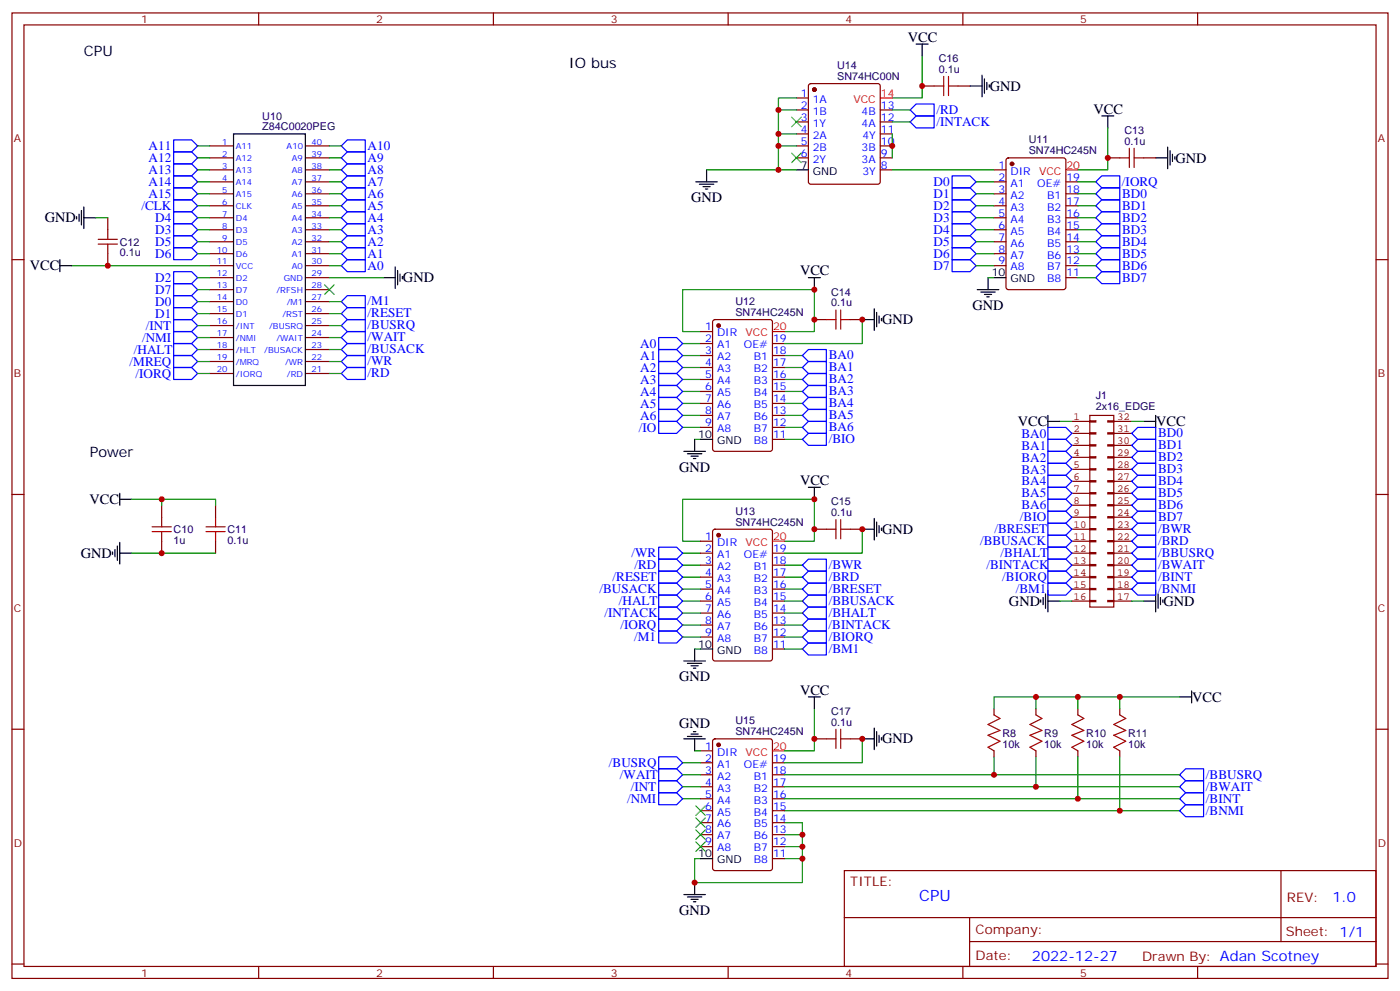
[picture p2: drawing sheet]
<svg xmlns="http://www.w3.org/2000/svg" width="412mm" height="292mm" viewBox="0 0 412 292" stroke-linecap="round" stroke-linejoin="round" font-family="sans-serif">
<g fill="none" stroke="#870000" stroke-width=".35">
<path d="M3.5 3.8h405.4v284.3h-405.4zM7.1 7.3h398.2v277.3h-398.2zM76.2 3.8v3.5M145.3 3.8v3.5M214.5 3.8v3.5M283.6 3.8v3.5M352.8 3.8v3.5M234.6 28.9h3.5M234.6 32.4h3.5M234.6 35.9h3.5M234.6 39.4h3.5M238.4 24.8l.4-.2h19.8l.5 .2 .2 .5v28.3l-.2 .5-.5 .2h-19.8l-.5-.3-.2-.4v-28.3z"/>
<path d="M259.3 32.4h3.5M259.3 35.9h3.5M259.3 39.4h3.5M271.6 25.3h3.6M282.2 25.3h3.6M61.7 43h7.1M61.7 46.5h7.1M61.7 50h7.1M61.7 53.6h7.1M61.7 57.1h7.1M90 43h7M90 46.5h7"/>
<path d="M90 50h7M90 53.6h7M90 57.1h7M234.6 43h3.5M234.6 46.5h3.5M259.3 43h3.5M259.3 46.5h3.5M259.3 50h3.5M292.8 50h3.5M292.8 53.6h3.5M292.8 57.1h3.5M296.6 46.7l.4-.2h16.3l.6 .4 .1 37.7-.5 .6-16.5 .1-.6-.5-.1-37.6z"/>
<path d="M314 53.6h3.5M314 57.1h3.5M326.3 46.5h3.5M336.9 46.5h3.5M3.5 76.5h3.6M31.7 64.1v3.6M31.7 74.7v3.5M61.7 60.6h7.1M61.7 64.1h7.1M61.7 67.7h7.1M61.7 71.2h7.1M61.7 74.7h7.1"/>
<path d="M61.7 78.2h7.1M90 60.6h7M90 64.1h7M90 67.7h7M90 71.2h7M90 74.7h7M90 78.2h7M292.8 60.6h3.5M292.8 64.1h3.5M292.8 67.7h3.5M292.8 71.2h3.5M292.8 74.7h3.5"/>
<path d="M292.8 78.2h3.5M314 60.6h3.5M314 64.1h3.5M314 67.7h3.5M314 71.2h3.5M314 74.7h3.5M314 78.2h3.5M405.3 76.5h3.6M61.7 81.8h7.1M61.7 85.3h7.1M61.7 88.8h7.1M61.7 92.4h7.1"/>
<path d="M61.7 95.9h7.1M61.7 99.4h7.1M90 81.8h7M90 85.3h7M90 88.8h7M90 92.4h7M90 95.9h7M90 99.4h7M206.4 97.6h3.5M210.1 94.3l.5-.2h16.2l.7 .5v37.6l-.4 .7h-16.5l-.6-.4-.1-37.7zM239.9 94.1h3.5M250.5 94.1h3.5"/>
<path d="M314 81.8h3.5M61.7 102.9h7.1M61.7 106.5h7.1M61.7 110h7.1M90 102.9h7M90 106.5h7M90 110h7M206.4 101.2h3.5M206.4 104.7h3.5M206.4 108.2h3.5M206.4 111.8h3.5M206.4 115.3h3.5"/>
<path d="M206.4 118.8h3.5M227.5 101.2h3.6M227.5 104.7h3.6M227.5 108.2h3.6M227.5 111.8h3.6M227.5 115.3h3.6M227.5 118.8h3.6M206.4 122.3h3.5M206.4 125.9h3.5M227.5 122.3h3.6M227.5 125.9h3.6M227.5 129.4h3.6"/>
<path d="M3.5 145.6h3.6M47.6 148.8v3.5M47.6 159.4v3.5M63.5 148.8v3.5M63.5 159.4v3.5M206.4 159.4h3.5M210.1 156.1l.5-.2h16.2l.7 .4v37.7l-.4 .6-16.5 .1-.6-.5-.1-37.6zM239.9 155.9h3.5M250.5 155.9h3.5M405.3 145.6h3.6M206.4 162.9h3.5M206.4 166.4h3.5"/>
<path d="M206.4 170h3.5M206.4 173.5h3.5M206.4 177h3.5M227.5 162.9h3.6M227.5 166.4h3.6M227.5 170h3.6M227.5 173.5h3.6M227.5 177h3.6M206.4 180.6h3.5M206.4 184.1h3.5M206.4 187.6h3.5M227.5 180.6h3.6"/>
<path d="M227.5 184.1h3.6M227.5 187.6h3.6M227.5 191.1h3.6M3.5 214.8h3.6M210.1 217.8l.5-.2h16.2l.7 .4v37.7l-.4 .6-16.5 .1-.6-.5-.1-37.6zM239.9 217.6h3.5M250.5 217.6h3.5M292.8 208.8v1.7M305.2 208.8v1.7M317.5 208.8v1.7M329.8 208.8v1.7M405.3 214.8h3.6"/>
<path d="M206.4 221.1h3.5M206.4 224.6h3.5M206.4 228.2h3.5M206.4 231.7h3.5M206.4 235.2h3.5M206.4 238.8h3.5M227.5 224.6h3.6M227.5 228.2h3.6M227.5 231.7h3.6M227.5 235.2h3.6M227.5 238.8h3.6M292.8 221.1v1.8"/>
<path d="M305.2 221.1v1.8M317.5 221.1v1.8M329.8 221.1v1.8M206.4 242.3h3.5M206.4 245.8h3.5M206.4 249.3h3.5M227.5 242.3h3.6M227.5 245.8h3.6M227.5 249.3h3.6M227.5 252.9h3.6M248.7 256.4h156.6v28.2h-156.6zM377.3 256.4v20.9"/>
<path d="M248.7 270.2h156.5M285.6 277.3h119.6M285.6 270.2v14.2M3.5 283.9h3.6M76.2 284.6v3.5M145.3 284.6v3.5M214.5 284.6v3.5M283.6 284.6v3.5M352.8 284.6v3.5M405.3 283.9h3.6"/>
</g>
<g fill="none" stroke="#000" stroke-width=".35">
<path d="M269.9 13h3.5M271.6 13v3.5M68.8 39.4h21.2v74.1h-21.2zM285.8 25.3h3.5M289.3 22.2v6.3M290 23.2v4.2M290.7 24.3v2.1M291.4 25v.7M324.6 34.1h3.5M326.3 34.1v3.6M205 53.6h6.3M206 54.3h4.3"/>
<path d="M207.1 55h2.1M207.8 55.7h.7M208.1 50v3.6M234.6 50h3.5M340.4 46.5h3.6M344 43.3v6.4M344.7 44.4v4.2M345.4 45.4v2.2M346.1 46.1v.7M17.6 78.2h3.6M17.6 76.5v3.5M22.6 63.8v.7"/>
<path d="M23.3 63.1v2.1M24 62v4.3M24.7 64.1h3.5M24.7 61v6.3M116.4 78.6v6.3M117.1 79.7v4.2M112.9 81.8h3.5M117.8 80.7v2.1M118.5 81.4v.7M238.1 81.8h3.6M239.9 81.8v3.5M254 94.1h3.5"/>
<path d="M257.5 90.9v6.4M258.2 92v4.2M258.9 93.1v2.1M259.6 93.8v.7M287.9 85.3h6.3M288.9 86h4.3M290 86.7h2.1M290.7 87.4h.7M291 81.8v3.5M292.8 81.8h3.5M201.4 132.9h6.4M202.5 133.6h4.2"/>
<path d="M203.6 134.3h2.1M204.3 135h.7M204.6 129.4v3.5M206.4 129.4h3.5M308.7 124.1h3.5M308.7 122.3v3.6M336.9 124.1h3.5M340.4 122.3v3.6M35.3 147h3.5M35.3 145.3v3.5M35.3 159.7v6.4M238.1 143.5h3.6"/>
<path d="M239.9 143.5v3.5M254 155.9h3.5M257.5 152.7v6.3M258.2 153.7v4.3M258.9 154.8v2.1M259.6 155.5v.7M33.2 162.6v.7M33.9 161.9v2.1M34.6 160.8v4.2M35.3 162.9h3.5M306.6 176.7v.7M307.3 176v2.1"/>
<path d="M308 174.9v4.2M308.7 173.8v6.4M308.7 177h3.5M336.9 177h3.5M340.4 173.8v6.4M341.1 174.9v4.2M341.8 176v2.1M342.5 176.7v.7M201.4 194.7h6.4M202.5 195.4h4.2M203.6 196.1h2.1M204.3 196.8h.7"/>
<path d="M204.6 191.1v3.6M206.4 191.1h3.5M201.4 217.6h6.4M202.5 216.9h4.2M203.6 216.2h2.1M204.3 215.5h.7M204.6 217.6v3.5M238.1 205.2h3.6M239.9 205.2v3.6M254 217.6h3.5M257.5 214.4v6.4M258.2 215.5v4.2"/>
<path d="M258.9 216.5v2.2M259.6 217.2v.7M347.5 205.2h3.5M351 203.5v3.5M204.6 259.9v3.6M206.4 252.9h3.5M201.4 263.5h6.4M202.5 264.2h4.2M203.6 264.9h2.1M204.3 265.6h.7"/>
</g>
<g fill="none" stroke="#a10000" stroke-width=".35">
<path d="M275.2 25.3h2.8M278 22.5v5.7M279.4 25.3h2.8M279.4 22.5v5.7M329.8 46.5h2.9M332.7 43.7v5.6M334.1 46.5h2.8M334.1 43.7v5.6M28.9 71.9h5.7M28.9 70.5h5.7M31.7 67.7v2.8M31.7 71.9v2.8"/>
<path d="M243.4 94.1h2.8M246.2 91.3v5.6M247.6 94.1h2.9M247.6 91.3v5.6M44.8 156.6h5.6M44.8 155.2h5.6M47.6 152.3v2.9M47.6 156.6v2.8M60.7 156.6h5.6M60.7 155.2h5.6M63.5 152.3v2.9M63.5 156.6v2.8"/>
<path d="M243.4 155.9h2.8M246.2 153v5.7M247.6 153v5.7M247.6 155.9h2.9M243.4 217.6h2.8M246.2 214.8v5.6M247.6 214.8v5.6M247.6 217.6h2.9M292.8 210.5l1.8 1.1-3.6 1.8 3.6 1.7-3.6 1.4 3.6 1.8-3.6 1.8 1.8 1M305.2 210.5l1.7 1.1-3.5 1.8 3.5 1.7-3.5 1.4 3.5 1.8-3.5 1.8 1.8 1M317.5 210.5l1.8 1.1-3.6 1.8 3.6 1.7-3.6 1.4 3.6 1.8-3.6 1.8 1.8 1M329.8 210.5l1.8 1.1-3.5 1.8 3.5 1.7-3.5 1.4 3.5 1.8-3.5 1.8 1.7 1"/>
</g>
<g fill="none" stroke="#008700" stroke-width=".35">
<path d="M271.6 16.5v12.4h-8.8M234.6 39.4h-5.3v3.6M234.6 32.4h-5.3v7M234.6 28.9h-5.3v3.5M262.8 39.4v7.1M262.8 32.4h5.3M262.8 35.9h5.3M326.3 37.7v12.3h-8.8M58.2 43h3.5M58.2 46.5h3.5M58.2 50h3.5M58.2 53.6h3.5"/>
<path d="M58.2 57.1h3.5M97 43h3.5M97 46.5h3.5M97 50h3.5M97 53.6h3.5M97 57.1h3.5M208.1 50h26.5M234.6 43h-5.3v7M262.8 50h30M287.5 53.6h5.3M287.5 57.1h5.3M317.5 53.6h5.3"/>
<path d="M317.5 57.1h5.3M21.2 78.2h40.5M28.2 64.1h3.5M58.2 64.1h3.5M58.2 60.6h3.5M58.2 67.7h3.5M58.2 71.2h3.5M58.2 74.7h3.5M97 78.2h3.5M97 64.1h3.5M97 60.6h3.5M97 67.7h3.5"/>
<path d="M97 71.2h3.5M97 74.7h3.5M287.5 78.2h5.3M287.5 64.1h5.3M287.5 60.6h5.3M287.5 67.7h5.3M287.5 71.2h5.3M287.5 74.7h5.3M317.5 78.2h5.3M317.5 64.1h5.3M317.5 60.6h5.3M317.5 67.7h5.3"/>
<path d="M317.5 71.2h5.3M317.5 74.7h5.3M58.2 81.8h3.5M58.2 99.4h3.5M58.2 88.8h3.5M58.2 92.4h3.5M58.2 85.3h3.5M58.2 95.9h3.5M97 81.8h15.9M97 99.4h3.5M97 88.8h3.5M97 92.4h3.5"/>
<path d="M97 95.9h3.5M206.4 97.6h-5.3v-12.3h38.8v12.3h-8.8M254 94.1v7.1h-22.9M291 81.8h1.8M317.5 81.8h5.3M58.2 106.5h3.5M58.2 110h3.5M58.2 102.9h3.5M97 106.5h3.5M97 110h3.5M97 102.9h3.5M201.1 118.8h5.3"/>
<path d="M201.1 115.3h5.3M201.1 111.8h5.3M201.1 108.2h5.3M201.1 104.7h5.3M201.1 101.2h5.3M231.1 118.8h5.3M231.1 115.3h5.3M231.1 111.8h5.3M231.1 108.2h5.3M231.1 104.7h5.3M201.1 125.9h5.3M201.1 122.3h5.3"/>
<path d="M204.6 129.4h1.8M231.1 129.4h5.3M231.1 125.9h5.3M231.1 122.3h5.3M312.2 124.1h3.5M333.4 124.1h3.5M38.8 147h24.7v1.8M47.6 147v1.8M206.4 159.4h-5.3v-12.4h38.8v12.4h-8.8M254 155.9v7h-22.9M38.8 162.9h24.7M201.1 173.5h5.3"/>
<path d="M201.1 170h5.3M201.1 166.4h5.3M201.1 177h5.3M201.1 162.9h5.3M231.1 173.5h5.3M231.1 170h5.3M231.1 166.4h5.3M231.1 177h5.3M312.2 177h3.5M333.4 177h3.5M201.1 180.6h5.3M201.1 184.1h5.3"/>
<path d="M201.1 187.6h5.3M204.6 191.1h1.8M231.1 180.6h5.3M231.1 184.1h5.3M231.1 187.6h5.3M231.1 191.1h5.3M239.9 208.8v12.3h-8.8M254 217.6v7h-22.9M305.2 205.2v3.6M317.5 205.2v3.6M329.8 205.2v3.6M347.5 205.2h-54.7v3.6"/>
<path d="M201.1 235.2h5.3M201.1 224.6h5.3M201.1 228.2h5.3M201.1 231.7h5.3M204.6 221.1h1.8M231.1 235.2h116.4M231.1 238.8h116.4M231.1 228.2h116.4M231.1 231.7h116.4M292.8 222.9v5.3M305.2 222.9v8.8M317.5 222.9v12.3"/>
<path d="M329.8 222.9v15.9M206.4 252.9h-1.8v7h31.8v-7M231.1 242.3h5.3v10.6h-5.3M231.1 249.3h5.3M231.1 245.8h5.3"/>
</g>
<g fill="none" stroke="#00f" stroke-width=".35">
<path d="M268.1 32.4l1.8-1.8h5.3v3.5h-5.3zM268.1 35.9l1.8-1.8h5.3v3.6h-5.3zM51.2 58.8h5.2l1.8 1.8-1.8 1.8h-5.2zM51.2 41.2h5.2l1.8 1.8-1.8 1.7h-5.2zM51.2 44.7h5.2l1.8 1.8-1.8 1.8h-5.2zM51.2 48.3h5.2l1.8 1.7-1.8 1.8h-5.2zM51.2 51.8h5.2l1.8 1.8-1.8 1.7h-5.2zM51.2 55.3h5.2l1.8 1.8-1.8 1.7h-5.2zM100.5 43l1.8-1.8h5.3v3.5h-5.3zM100.5 46.5l1.8-1.8h5.3v3.6h-5.3zM100.5 50l1.8-1.7h5.3v3.5h-5.3zM100.5 53.6l1.8-1.8h5.3v3.5h-5.3z"/>
<path d="M100.5 57.1l1.8-1.8h5.3v3.5h-5.3zM280.5 51.8h5.3l1.7 1.8-1.7 1.7h-5.3zM280.5 55.3h5.3l1.7 1.8-1.7 1.7h-5.3zM280.5 58.8h5.3l1.7 1.8-1.7 1.8h-5.3zM322.8 53.6l1.8-1.8h5.2v3.5h-5.2zM322.8 57.1l1.8-1.8h5.2v3.5h-5.2zM51.2 73h5.2l1.8 1.7-1.8 1.8h-5.2zM51.2 69.4h5.2l1.8 1.8-1.8 1.8h-5.2zM51.2 65.9h5.2l1.8 1.8-1.8 1.7h-5.2zM51.2 62.4h5.2l1.8 1.7-1.8 1.8h-5.2zM100.5 60.6l1.8-1.8h5.3v3.6h-5.3zM100.5 64.1l1.8-1.7h5.3v3.5h-5.3z"/>
<path d="M100.5 67.7l1.8-1.8h5.3v3.5h-5.3zM100.5 74.7l1.8-1.7h5.3v3.5h-5.3zM100.5 78.2l1.8-1.7h5.3v3.5h-5.3zM102.3 69.4h5.3v3.6h-5.3l-1.8-1.8zM280.5 62.4h5.3l1.7 1.7-1.7 1.8h-5.3zM280.5 65.9h5.3l1.7 1.8-1.7 1.7h-5.3zM280.5 69.4h5.3l1.7 1.8-1.7 1.8h-5.3zM280.5 73h5.3l1.7 1.7-1.7 1.8h-5.3zM280.5 76.5h5.3l1.7 1.7-1.7 1.8h-5.3zM322.8 60.6l1.8-1.8h5.2v3.6h-5.2zM322.8 64.1l1.8-1.7h5.2v3.5h-5.2zM322.8 67.7l1.8-1.8h5.2v3.5h-5.2z"/>
<path d="M322.8 71.2l1.8-1.8h5.2v3.6h-5.2zM322.8 74.7l1.8-1.7h5.2v3.5h-5.2zM322.8 78.2l1.8-1.7h5.2v3.5h-5.2zM51.2 80h5.2l1.8 1.8-1.8 1.7h-5.2zM51.2 83.5h5.2l1.8 1.8-1.8 1.8h-5.2zM51.2 87.1h5.2l1.8 1.7-1.8 1.8h-5.2zM51.2 90.6h5.2l1.8 1.8-1.8 1.7h-5.2zM51.2 94.1h5.2l1.8 1.8-1.8 1.7h-5.2zM51.2 97.6h5.2l1.8 1.8-1.8 1.8h-5.2zM100.5 99.4l1.8-1.8h5.3v3.6h-5.3zM100.5 92.4l1.8-1.8h5.3v3.5h-5.3zM100.5 95.9l1.8-1.8h5.3v3.5h-5.3z"/>
<path d="M102.3 87.1h5.3v3.5h-5.3l-1.8-1.8zM194 99.4h5.3l1.8 1.8-1.8 1.7h-5.3zM322.8 81.8l1.8-1.8h5.2v3.5h-5.2zM51.2 104.7h5.2l1.8 1.8-1.8 1.7h-5.2zM51.2 108.2h5.2l1.8 1.8-1.8 1.8h-5.2zM51.2 101.2h5.2l1.8 1.7-1.8 1.8h-5.2zM100.5 106.5l1.8-1.8h5.3v3.5h-5.3zM100.5 110l1.8-1.8h5.3v3.6h-5.3zM100.5 102.9l1.8-1.7h5.3v3.5h-5.3zM194 117.1h5.3l1.8 1.7-1.8 1.8h-5.3zM194 113.5h5.3l1.8 1.8-1.8 1.8h-5.3zM194 110h5.3l1.8 1.8-1.8 1.7h-5.3z"/>
<path d="M194 106.5h5.3l1.8 1.7-1.8 1.8h-5.3zM194 102.9h5.3l1.8 1.8-1.8 1.8h-5.3zM236.4 118.8l1.7-1.7h5.3v3.5h-5.3zM236.4 115.3l1.7-1.8h5.3v3.6h-5.3zM236.4 111.8l1.7-1.8h5.3v3.5h-5.3zM236.4 108.2l1.7-1.7h5.3v3.5h-5.3zM238.1 102.9h5.3v3.6h-5.3l-1.7-1.8zM194 124.1h5.3l1.8 1.8-1.8 1.7h-5.3zM194 120.6h5.3l1.8 1.7-1.8 1.8h-5.3zM236.4 129.4l1.7-1.8h5.3v3.6h-5.3zM236.4 125.9l1.7-1.8h5.3v3.5h-5.3zM238.1 120.6h5.3v3.5h-5.3l-1.7-1.8z"/>
<path d="M308.7 125.9h5.3l1.7 1.7-1.7 1.8h-5.3zM308.7 129.4h5.3l1.7 1.8-1.7 1.7h-5.3zM308.7 132.9h5.3l1.7 1.8-1.7 1.8h-5.3zM308.7 136.5h5.3l1.7 1.7-1.7 1.8h-5.3zM308.7 140h5.3l1.7 1.7-1.7 1.8h-5.3zM333.4 138.2l1.7-1.7h5.3v3.5h-5.3zM333.4 134.7l1.7-1.8h5.3v3.6h-5.3zM333.4 131.2l1.7-1.8h5.3v3.5h-5.3zM333.4 127.6l1.7-1.7h5.3v3.5h-5.3zM308.7 143.5h5.3l1.7 1.8-1.7 1.7h-5.3zM308.7 147h5.3l1.7 1.8-1.7 1.8h-5.3zM308.7 150.6h5.3l1.7 1.7-1.7 1.8h-5.3z"/>
<path d="M308.7 157.6h5.3l1.7 1.8-1.7 1.7h-5.3zM308.7 154.1h5.3l1.7 1.8-1.7 1.7h-5.3zM333.4 152.3l1.7-1.7h5.3v3.5h-5.3zM333.4 148.8l1.7-1.8h5.3v3.6h-5.3zM333.4 145.3l1.7-1.8h5.3v3.5h-5.3zM333.4 141.7l1.7-1.7h5.3v3.5h-5.3zM333.4 159.4l1.7-1.8h5.3v3.5h-5.3zM333.4 155.9l1.7-1.8h5.3v3.5h-5.3zM194 168.2h5.3l1.8 1.8-1.8 1.7h-5.3zM194 164.7h5.3l1.8 1.7-1.8 1.8h-5.3zM194 161.1h5.3l1.8 1.8-1.8 1.8h-5.3zM194 171.7h5.3l1.8 1.8-1.8 1.8h-5.3z"/>
<path d="M194 175.3h5.3l1.8 1.7-1.8 1.8h-5.3zM194 178.8h5.3l1.8 1.8-1.8 1.7h-5.3zM236.4 173.5l1.7-1.8h5.3v3.6h-5.3zM236.4 166.4l1.7-1.7h5.3v3.5h-5.3zM238.1 168.2h5.3v3.5h-5.3l-1.7-1.7zM238.1 175.3h5.3v3.5h-5.3l-1.7-1.8zM308.7 171.7h5.3l1.7 1.8-1.7 1.8h-5.3zM308.7 168.2h5.3l1.7 1.8-1.7 1.7h-5.3zM308.7 164.7h5.3l1.7 1.7-1.7 1.8h-5.3zM308.7 161.1h5.3l1.7 1.8-1.7 1.8h-5.3zM333.4 170l1.7-1.8h5.3v3.5h-5.3zM333.4 166.4l1.7-1.7h5.3v3.5h-5.3z"/>
<path d="M333.4 162.9l1.7-1.8h5.3v3.6h-5.3zM333.4 173.5l1.7-1.8h5.3v3.6h-5.3zM194 182.3h5.3l1.8 1.8-1.8 1.7h-5.3zM194 185.8h5.3l1.8 1.8-1.8 1.8h-5.3zM236.4 180.6l1.7-1.8h5.3v3.5h-5.3zM236.4 184.1l1.7-1.8h5.3v3.5h-5.3zM236.4 187.6l1.7-1.8h5.3v3.6h-5.3zM236.4 191.1l1.7-1.7h5.3v3.5h-5.3zM194 233.5h5.3l1.8 1.7-1.8 1.8h-5.3zM194 222.9h5.3l1.8 1.7-1.8 1.8h-5.3zM194 226.4h5.3l1.8 1.8-1.8 1.7h-5.3zM194 229.9h5.3l1.8 1.8-1.8 1.8h-5.3z"/>
<path d="M347.5 238.8l1.7-1.8h5.3v3.5h-5.3zM347.5 228.2l1.7-1.8h5.3v3.5h-5.3zM347.5 235.2l1.7-1.7h5.3v3.5h-5.3zM349.2 229.9h5.3v3.6h-5.3l-1.7-1.8z"/>
</g>
<g fill="none" stroke="#3c3" stroke-width=".35">
<path d="M233.2 34.5l2.8 2.8M236 34.5l-2.8 2.8M233.2 45.1l2.8 2.8M236 45.1l-2.8 2.8M95.6 83.9l2.8 2.8M98.4 83.9l-2.8 2.8M205 237.3l2.8 2.9M207.8 237.3l-2.8 2.9M205 240.9l2.8 2.8M205 244.4l2.8 2.8M205 247.9l2.8 2.9M207.8 240.9l-2.8 2.8"/>
<path d="M207.8 244.4l-2.8 2.8M207.8 247.9l-2.8 2.9"/>
</g>
<g fill="#870000" stroke="#870000" stroke-width=".35">
<circle cx="298.1" cy="48.3" r=".53"/>
<circle cx="211.7" cy="95.9" r=".53"/>
<circle cx="211.7" cy="157.6" r=".53"/>
<circle cx="211.7" cy="219.4" r=".53"/>
<circle cx="239.9" cy="26.4" r=".53"/>
</g>
<path d="M259.3 28.9h3.5M314 50h3.5M227.5 97.6h3.6M227.5 159.4h3.6M227.5 221.1h3.6" fill="none" stroke="#f00" stroke-width=".35"/>
<g fill="none" stroke="#850000" stroke-width=".35">
<path d="M315.7 124.1h5.3M315.7 127.6h5.3M315.7 131.2h5.3M315.7 134.7h5.3M315.7 138.2h5.3M321 138h1.8v.4h-1.8zM321 134.5h1.8v.4h-1.8zM321 131h1.8v.3h-1.8zM321 127.5h1.8v.3h-1.8zM321 123.9h1.8v.4h-1.8zM321 122.3h7.1v56.5h-7.1zM326.3 138h1.8v.4h-1.8z"/>
<path d="M326.3 134.5h1.8v.4h-1.8zM326.3 131h1.8v.3h-1.8zM326.3 127.5h1.8v.3h-1.8zM326.3 123.9h1.8v.4h-1.8zM328.1 124.1h5.3M328.1 127.6h5.3M328.1 131.2h5.3M328.1 134.7h5.3M328.1 138.2h5.3M315.7 155.9h5.3M315.7 141.7h5.3M315.7 159.4h5.3"/>
<path d="M315.7 145.3h5.3M315.7 148.8h5.3M315.7 152.3h5.3M321 159.2h1.8v.4h-1.8zM321 155.7h1.8v.3h-1.8zM321 152.2h1.8v.3h-1.8zM321 148.6h1.8v.4h-1.8zM321 145.1h1.8v.4h-1.8zM321 141.6h1.8v.3h-1.8zM326.3 159.2h1.8v.4h-1.8zM326.3 155.7h1.8v.3h-1.8zM326.3 152.2h1.8v.3h-1.8z"/>
<path d="M326.3 148.6h1.8v.4h-1.8zM326.3 145.1h1.8v.4h-1.8zM326.3 141.6h1.8v.3h-1.8zM328.1 155.9h5.3M328.1 141.7h5.3M328.1 159.4h5.3M328.1 145.3h5.3M328.1 148.8h5.3M328.1 152.3h5.3M315.7 173.5h5.3M315.7 177h5.3M315.7 162.9h5.3"/>
<path d="M315.7 166.4h5.3M315.7 170h5.3M321 176.8h1.8v.4h-1.8zM321 173.3h1.8v.4h-1.8zM321 169.8h1.8v.3h-1.8zM321 166.3h1.8v.3h-1.8zM321 162.7h1.8v.4h-1.8zM326.3 176.8h1.8v.4h-1.8zM326.3 173.3h1.8v.4h-1.8zM326.3 169.8h1.8v.3h-1.8zM326.3 166.3h1.8v.3h-1.8zM326.3 162.7h1.8v.4h-1.8z"/>
<path d="M328.1 173.5h5.3M328.1 177h5.3M328.1 162.9h5.3M328.1 166.4h5.3M328.1 170h5.3"/>
</g>
<g fill="#c00">
<circle cx="47.6" cy="147" r=".88"/>
<circle cx="31.8" cy="78.2" r=".88"/>
<circle cx="326.3" cy="46.5" r=".88"/>
<circle cx="239.9" cy="155.9" r=".88"/>
<circle cx="239.9" cy="147" r=".88"/>
<circle cx="271.6" cy="25.3" r=".88"/>
<circle cx="239.9" cy="217.6" r=".88"/>
<circle cx="236.4" cy="249.3" r=".88"/>
<circle cx="236.4" cy="245.8" r=".88"/>
<circle cx="236.4" cy="252.9" r=".88"/>
<circle cx="204.6" cy="259.9" r=".88"/>
<circle cx="262.8" cy="43" r=".88"/>
<circle cx="229.3" cy="50" r=".88"/>
<circle cx="229.3" cy="43" r=".88"/>
<circle cx="229.3" cy="39.4" r=".88"/>
<circle cx="229.3" cy="32.4" r=".88"/>
<circle cx="239.9" cy="94.1" r=".88"/>
<circle cx="239.9" cy="85.3" r=".88"/>
<circle cx="47.6" cy="162.9" r=".88"/>
<circle cx="305.2" cy="205.2" r=".88"/>
<circle cx="317.5" cy="205.2" r=".88"/>
<circle cx="329.8" cy="205.2" r=".88"/>
<circle cx="292.8" cy="228.2" r=".88"/>
<circle cx="305.2" cy="231.7" r=".88"/>
<circle cx="317.5" cy="235.2" r=".88"/>
<circle cx="329.8" cy="238.8" r=".88"/>
<circle cx="254" cy="94.1" r=".88"/>
<circle cx="254" cy="155.9" r=".88"/>
<circle cx="254" cy="217.6" r=".88"/>
</g>
<text font-size="4.6" fill="#00f" x="270.8" y="265.4">CPU</text>
<g font-size="4.2">
<text x="24.7" y="16.5">CPU</text>
<text x="267.4" y="12.3">VCC</text>
<text x="167.6" y="20">IO bus</text>
<text x="291.6" y="26.7">GND</text>
<text x="322.1" y="33.4">VCC</text>
<text x="346.3" y="47.9">GND</text>
<text x="203.6" y="59.5">GND</text>
<text x="13.2" y="65.5">GND</text>
<text x="8.8" y="79.6">VCC</text>
<text x="118.7" y="83.1">GND</text>
<text x="235.7" y="81.1">VCC</text>
<text x="259.8" y="95.5">GND</text>
<text x="286.5" y="91.2">GND</text>
<text x="299.8" y="125.3">VCC</text>
<text x="340.6" y="125.5">VCC</text>
<text x="26.5" y="134.7">Power</text>
<text x="200" y="138.9">GND</text>
<text x="235.7" y="142.8">VCC</text>
<text x="26.4" y="148.4">VCC</text>
<text x="259.8" y="157.2">GND</text>
<text x="23.8" y="164.2">GND</text>
<text x="297.2" y="178.4">GND</text>
<text x="342.7" y="178.4">GND</text>
<text x="200" y="200.6">GND</text>
<text x="235.7" y="204.5">VCC</text>
<text x="351.2" y="206.6">VCC</text>
<text x="200" y="214.3">GND</text>
<text x="259.8" y="219">GND</text>
<text x="200" y="269.4">GND</text>
</g>
<g font-size="4.2" fill="#00f">
<text x="392.5" y="265.7">1.0</text>
<text x="304" y="283">2022-12-27</text>
</g>
<g font-size="3.9" fill="#00f">
<text x="275.9" y="33.6">/RD</text>
<text x="275.9" y="37.2">/INTACK</text>
<text x="43.8" y="44.2">A11</text>
<text x="43.8" y="47.7">A12</text>
<text x="108.3" y="44.2">A10</text>
<text x="108.3" y="47.7">A9</text>
<text x="43.8" y="51.3">A13</text>
<text x="108.3" y="51.2">A8</text>
<text x="43.8" y="54.8">A14</text>
<text x="43.8" y="58.3">A15</text>
<text x="108.3" y="54.7">A7</text>
<text x="108.3" y="58.3">A6</text>
<text x="275" y="54.8">D0</text>
<text x="275" y="58.3">D1</text>
<text x="330.5" y="54.7">/IORQ</text>
<text x="330.6" y="58.2">BD0</text>
<text x="41.6" y="61.9">/CLK</text>
<text x="45.7" y="65.4">D4</text>
<text x="108.3" y="61.8">A5</text>
<text x="108.3" y="65.3">A4</text>
<text x="275" y="61.9">D2</text>
<text x="275" y="65.4">D3</text>
<text x="330.6" y="61.8">BD1</text>
<text x="330.6" y="65.3">BD2</text>
<text x="45.7" y="68.9">D3</text>
<text x="108.3" y="68.8">A3</text>
<text x="275" y="68.9">D4</text>
<text x="330.6" y="68.8">BD3</text>
<text x="45.7" y="76">D6</text>
<text x="45.7" y="72.4">D5</text>
<text x="108.3" y="72.4">A2</text>
<text x="108.3" y="75.9">A1</text>
<text x="275" y="72.4">D5</text>
<text x="275" y="76">D6</text>
<text x="330.5" y="72.3">BD4</text>
<text x="330.6" y="75.9">BD5</text>
<text x="45.7" y="83">D2</text>
<text x="108.3" y="79.4">A0</text>
<text x="275" y="79.5">D7</text>
<text x="330.5" y="79.4">BD6</text>
<text x="330.5" y="82.9">BD7</text>
<text x="45.7" y="86.6">D7</text>
<text x="108.3" y="90">/M1</text>
<text x="45.7" y="90.1">D0</text>
<text x="45.7" y="93.6">D1</text>
<text x="108.3" y="93.5">/RESET</text>
<text x="41.8" y="100.7">/NMI</text>
<text x="42.9" y="97.1">/INT</text>
<text x="108.3" y="97">/BUSRQ</text>
<text x="108.3" y="100.5">/WAIT</text>
<text x="38.2" y="107.7">/MREQ</text>
<text x="39.4" y="104.2">/HALT</text>
<text x="108.2" y="104.1">/BUSACK</text>
<text x="108.3" y="107.6">/WR</text>
<text x="188.6" y="106">A1</text>
<text x="188.6" y="102.4">A0</text>
<text x="244.1" y="105.9">BA0</text>
<text x="39.9" y="111.2">/IORQ</text>
<text x="108.3" y="111.1">/RD</text>
<text x="188.6" y="113">A3</text>
<text x="188.6" y="109.5">A2</text>
<text x="244.1" y="112.9">BA2</text>
<text x="244.1" y="109.4">BA1</text>
<text x="188.6" y="116.5">A4</text>
<text x="244.1" y="120">BA4</text>
<text x="244.1" y="116.4">BA3</text>
<text x="188.6" y="123.6">A6</text>
<text x="188.6" y="120.1">A5</text>
<text x="244.1" y="123.5">BA5</text>
<text x="188.2" y="127.1">/IO</text>
<text x="244.1" y="127">BA6</text>
<text x="244.1" y="130.5">/BIO</text>
<text x="300.9" y="128.9">BA0</text>
<text x="341.1" y="128.8">BD0</text>
<text x="300.9" y="132.4">BA1</text>
<text x="300.9" y="135.9">BA2</text>
<text x="341.1" y="135.8">BD2</text>
<text x="341.1" y="132.3">BD1</text>
<text x="300.9" y="139.5">BA3</text>
<text x="300.9" y="143">BA4</text>
<text x="341.1" y="142.9">BD4</text>
<text x="341.1" y="139.4">BD3</text>
<text x="300.9" y="146.5">BA5</text>
<text x="341.1" y="149.9">BD6</text>
<text x="341.1" y="146.4">BD5</text>
<text x="300.5" y="153.6">/BIO</text>
<text x="300.9" y="150">BA6</text>
<text x="341.1" y="153.5">BD7</text>
<text x="288.7" y="160.6">/BBUSACK</text>
<text x="292.9" y="157.1">/BRESET</text>
<text x="341.1" y="157">/BWR</text>
<text x="341.1" y="160.5">/BRD</text>
<text x="186" y="164.2">/WR</text>
<text x="186.9" y="167.7">/RD</text>
<text x="244.1" y="167.6">/BWR</text>
<text x="290.5" y="167.7">/BINTACK</text>
<text x="294.7" y="164.1">/BHALT</text>
<text x="341.1" y="167.6">/BWAIT</text>
<text x="341.1" y="164.1">/BBUSRQ</text>
<text x="180.4" y="171.2">/RESET</text>
<text x="244.1" y="171.1">/BRD</text>
<text x="295.2" y="171.2">/BIORQ</text>
<text x="341.1" y="171.2">/BINT</text>
<text x="176.6" y="174.7">/BUSACK</text>
<text x="182.3" y="178.3">/HALT</text>
<text x="244.1" y="178.2">/BBUSACK</text>
<text x="244.1" y="174.6">/BRESET</text>
<text x="299.2" y="174.7">/BM1</text>
<text x="341.1" y="174.7">/BNMI</text>
<text x="178" y="181.8">/INTACK</text>
<text x="182.8" y="185.3">/IORQ</text>
<text x="244.1" y="185.2">/BINTACK</text>
<text x="244.1" y="181.7">/BHALT</text>
<text x="186.8" y="188.8">/M1</text>
<text x="244.1" y="188.8">/BIORQ</text>
<text x="244.1" y="192.3">/BM1</text>
<text x="179.4" y="225.9">/BUSRQ</text>
<text x="182.6" y="229.4">/WAIT</text>
<text x="185.8" y="233">/INT</text>
<text x="355.2" y="229.4">/BBUSRQ</text>
<text x="355.2" y="232.9">/BWAIT</text>
<text x="184.7" y="236.5">/NMI</text>
<text x="355.2" y="239.9">/BNMI</text>
<text x="355.2" y="236.4">/BINT</text>
</g>
<g font-size="3.9" fill="#800">
<text x="250.5" y="261">TITLE:</text>
<text x="379.1" y="265.7">REV:</text>
<text x="287.4" y="275.2">Company:</text>
<text x="378.7" y="275.8">Sheet: 1/1</text>
<text x="287.4" y="282.9">Date:</text>
<text x="336.4" y="282.9">Drawn By: Adan Scotney</text>
</g>
<g font-size="3.2" fill="#800">
<text x="41.6" y="6.8">1</text>
<text x="110.8" y="6.8">2</text>
<text x="179.9" y="6.8">3</text>
<text x="249.1" y="6.8">4</text>
<text x="318.2" y="6.8">5</text>
<text x="4.1" y="41.9">A</text>
<text x="405.9" y="41.9">A</text>
<text x="4.1" y="111.1">B</text>
<text x="405.9" y="111.1">B</text>
<text x="4.1" y="180.2">C</text>
<text x="405.9" y="180.2">C</text>
<text x="4.1" y="249.3">D</text>
<text x="405.9" y="249.3">D</text>
<text x="41.6" y="287.6">1</text>
<text x="110.8" y="287.6">2</text>
<text x="179.9" y="287.6">3</text>
<text x="249.1" y="287.6">4</text>
<text x="318.2" y="287.6">5</text>
</g>
<g font-size="3.2" fill="#000080">
<text x="246.6" y="23.6">SN74HC00N</text>
<text x="246.6" y="20.3">U14</text>
<text x="276.6" y="21.4">0.1u</text>
<text x="276.6" y="18.3">C16</text>
<text x="77.3" y="35.2">U10</text>
<text x="77.3" y="38.4">Z84C0020PEG</text>
<text x="331.2" y="39.4">C13</text>
<text x="303" y="45.4">SN74HC245N</text>
<text x="303" y="42.2">U11</text>
<text x="331.2" y="42.6">0.1u</text>
<text x="35.3" y="75.5">0.1u</text>
<text x="35.3" y="72.3">C12</text>
<text x="216.6" y="89.8">U12</text>
<text x="244.8" y="87.1">C14</text>
<text x="216.6" y="93.1">SN74HC245N</text>
<text x="244.8" y="90.2">0.1u</text>
<text x="322.8" y="117.6">J1</text>
<text x="322.8" y="120.8">2x16_EDGE</text>
<text x="244.8" y="148.8">C15</text>
<text x="216.6" y="154.8">SN74HC245N</text>
<text x="216.6" y="151.6">U13</text>
<text x="244.8" y="152">0.1u</text>
<text x="51.2" y="160.2">1u</text>
<text x="51.2" y="157">C10</text>
<text x="67" y="160.2">0.1u</text>
<text x="67" y="157">C11</text>
<text x="216.6" y="213.3">U15</text>
<text x="244.8" y="213.7">0.1u</text>
<text x="244.8" y="210.5">C17</text>
<text x="216.6" y="216.5">SN74HC245N</text>
<text x="295.3" y="220.2">10k</text>
<text x="295.3" y="217">R8</text>
<text x="307.6" y="220.2">10k</text>
<text x="307.6" y="217">R9</text>
<text x="320" y="220.2">10k</text>
<text x="320" y="217">R10</text>
<text x="332.3" y="220.2">10k</text>
<text x="332.3" y="217">R11</text>
</g>
<g font-size="3.2" fill="#00f">
<text x="235.9" y="28.5">1</text>
<text x="235.9" y="32">2</text>
<text x="235.9" y="35.6">3</text>
<text x="239.4" y="30.3">1A</text>
<text x="239.4" y="33.8">1B</text>
<text x="253.8" y="33.8">4B</text>
<text x="259.5" y="35.6">12</text>
<text x="259.5" y="32">13</text>
<text x="235.9" y="39.1">4</text>
<text x="239.4" y="37.3">1Y</text>
<text x="239.4" y="40.9">2A</text>
<text x="253.8" y="37.3">4A</text>
<text x="254" y="40.9">4Y</text>
<text x="259.5" y="39.1">11</text>
<text x="235.9" y="42.6">5</text>
<text x="235.9" y="46.1">6</text>
<text x="239.4" y="44.4">2B</text>
<text x="239.4" y="47.9">2Y</text>
<text x="253.8" y="44.4">3B</text>
<text x="253.8" y="47.9">3A</text>
<text x="259.5" y="46.1">9</text>
<text x="259.5" y="42.6">10</text>
<text x="254" y="51.4">3Y</text>
<text x="259.5" y="49.7">8</text>
<text x="294.1" y="49.7">1</text>
<text x="294.1" y="53.2">2</text>
<text x="297.6" y="51.4">DIR</text>
<text x="314.1" y="53.2">19</text>
<text x="294.1" y="56.7">3</text>
<text x="297.6" y="55">A1</text>
<text x="297.6" y="58.5">A2</text>
<text x="305.6" y="55">OE#</text>
<text x="308.5" y="58.5">B1</text>
<text x="314.1" y="56.7">18</text>
<text x="294.1" y="60.3">4</text>
<text x="294.1" y="63.8">5</text>
<text x="297.6" y="62">A3</text>
<text x="297.6" y="65.5">A4</text>
<text x="308.5" y="65.5">B3</text>
<text x="308.5" y="62">B2</text>
<text x="314.1" y="63.8">16</text>
<text x="314.1" y="60.3">17</text>
<text x="294.1" y="67.3">6</text>
<text x="294.1" y="70.8">7</text>
<text x="297.6" y="69.1">A5</text>
<text x="308.5" y="69.1">B4</text>
<text x="314.1" y="70.8">14</text>
<text x="314.1" y="67.3">15</text>
<text x="294.1" y="74.4">8</text>
<text x="294.1" y="77.9">9</text>
<text x="297.6" y="72.6">A6</text>
<text x="297.6" y="76.1">A7</text>
<text x="308.5" y="76.1">B6</text>
<text x="308.5" y="72.6">B5</text>
<text x="314.1" y="77.9">12</text>
<text x="314.1" y="74.4">13</text>
<text x="297.6" y="79.7">A8</text>
<text x="308.5" y="83.2">B8</text>
<text x="308.5" y="79.7">B7</text>
<text x="314.1" y="81.4">11</text>
<text x="207.7" y="97.3">1</text>
<text x="207.7" y="100.8">2</text>
<text x="211.2" y="99.1">DIR</text>
<text x="227.7" y="100.8">19</text>
<text x="207.7" y="104.4">3</text>
<text x="207.7" y="107.9">4</text>
<text x="211.2" y="102.6">A1</text>
<text x="211.2" y="106.1">A2</text>
<text x="219.1" y="102.6">OE#</text>
<text x="222" y="106.1">B1</text>
<text x="227.7" y="107.9">17</text>
<text x="227.7" y="104.4">18</text>
<text x="207.7" y="111.4">5</text>
<text x="211.2" y="109.6">A3</text>
<text x="211.2" y="113.2">A4</text>
<text x="222" y="113.2">B3</text>
<text x="222" y="109.6">B2</text>
<text x="227.7" y="111.4">16</text>
<text x="207.7" y="114.9">6</text>
<text x="207.7" y="118.5">7</text>
<text x="211.2" y="116.7">A5</text>
<text x="222" y="116.7">B4</text>
<text x="227.7" y="118.5">14</text>
<text x="227.7" y="114.9">15</text>
<text x="207.7" y="122">8</text>
<text x="207.7" y="125.5">9</text>
<text x="211.2" y="120.2">A6</text>
<text x="211.2" y="123.8">A7</text>
<text x="222" y="123.8">B6</text>
<text x="222" y="120.2">B5</text>
<text x="227.7" y="125.5">12</text>
<text x="227.7" y="122">13</text>
<text x="211.2" y="127.3">A8</text>
<text x="222" y="130.8">B8</text>
<text x="222" y="127.3">B7</text>
<text x="227.7" y="129">11</text>
<text x="207.7" y="159">1</text>
<text x="211.2" y="160.8">DIR</text>
<text x="207.7" y="162.6">2</text>
<text x="207.7" y="166.1">3</text>
<text x="211.2" y="164.3">A1</text>
<text x="211.2" y="167.9">A2</text>
<text x="219.1" y="164.3">OE#</text>
<text x="222" y="167.9">B1</text>
<text x="227.7" y="166.1">18</text>
<text x="227.7" y="162.6">19</text>
<text x="207.7" y="169.6">4</text>
<text x="207.7" y="173.1">5</text>
<text x="211.2" y="171.4">A3</text>
<text x="222" y="171.4">B2</text>
<text x="227.7" y="173.1">16</text>
<text x="227.7" y="169.6">17</text>
<text x="207.7" y="176.7">6</text>
<text x="211.2" y="174.9">A4</text>
<text x="211.2" y="178.4">A5</text>
<text x="222" y="178.4">B4</text>
<text x="222" y="174.9">B3</text>
<text x="227.7" y="176.7">15</text>
<text x="207.7" y="180.2">7</text>
<text x="207.7" y="183.7">8</text>
<text x="211.2" y="182">A6</text>
<text x="211.2" y="185.5">A7</text>
<text x="222" y="185.5">B6</text>
<text x="222" y="182">B5</text>
<text x="227.7" y="183.7">13</text>
<text x="227.7" y="180.2">14</text>
<text x="207.7" y="187.3">9</text>
<text x="211.2" y="189">A8</text>
<text x="222" y="189">B7</text>
<text x="227.7" y="190.8">11</text>
<text x="227.7" y="187.3">12</text>
<text x="222" y="192.5">B8</text>
<text x="207.7" y="220.8">1</text>
<text x="207.7" y="224.3">2</text>
<text x="207.7" y="227.8">3</text>
<text x="211.2" y="222.5">DIR</text>
<text x="211.2" y="226.1">A1</text>
<text x="219.1" y="226.1">OE#</text>
<text x="227.7" y="227.8">18</text>
<text x="227.7" y="224.3">19</text>
<text x="207.7" y="231.4">4</text>
<text x="211.2" y="229.6">A2</text>
<text x="211.2" y="233.1">A3</text>
<text x="222" y="233.1">B2</text>
<text x="222" y="229.6">B1</text>
<text x="227.7" y="231.4">17</text>
<text x="207.7" y="234.9">5</text>
<text x="207.7" y="238.4">6</text>
<text x="211.2" y="236.6">A4</text>
<text x="222" y="236.6">B3</text>
<text x="227.7" y="238.4">15</text>
<text x="227.7" y="234.9">16</text>
<text x="207.7" y="241.9">7</text>
<text x="207.7" y="245.5">8</text>
<text x="211.2" y="240.2">A5</text>
<text x="211.2" y="243.7">A6</text>
<text x="222" y="243.7">B5</text>
<text x="222" y="240.2">B4</text>
<text x="227.7" y="245.5">13</text>
<text x="227.7" y="241.9">14</text>
<text x="207.7" y="249">9</text>
<text x="211.2" y="247.2">A7</text>
<text x="211.2" y="250.8">A8</text>
<text x="222" y="250.8">B7</text>
<text x="222" y="247.2">B6</text>
<text x="227.7" y="249">12</text>
<text x="222" y="254.3">B8</text>
<text x="227.7" y="252.5">11</text>
</g>
<g font-size="3.2" fill="#f00">
<text x="259.5" y="28.5">14</text>
<text x="251.4" y="30.3">VCC</text>
<text x="306.1" y="51.4">VCC</text>
<text x="314.1" y="49.7">20</text>
<text x="219.6" y="99.1">VCC</text>
<text x="227.7" y="97.3">20</text>
<text x="219.6" y="160.8">VCC</text>
<text x="227.7" y="159">20</text>
<text x="227.7" y="220.8">20</text>
<text x="219.6" y="222.5">VCC</text>
</g>
<g font-size="3.2">
<text x="235.9" y="49.7">7</text>
<text x="239.4" y="51.4">GND</text>
<text x="292.1" y="81.4">10</text>
<text x="297.6" y="83.2">GND</text>
<text x="205.7" y="129">10</text>
<text x="211.2" y="130.8">GND</text>
<text x="205.7" y="190.8">10</text>
<text x="211.2" y="192.5">GND</text>
<text x="205.7" y="252.5">10</text>
<text x="211.2" y="254.3">GND</text>
</g>
<g font-size="3.2" fill="#840000">
<text x="316.3" y="123.8">1</text>
<text x="329" y="123.8">32</text>
<text x="316.3" y="127.3">2</text>
<text x="316.3" y="130.8">3</text>
<text x="329" y="127.3">31</text>
<text x="329" y="130.8">30</text>
<text x="316.3" y="134.3">4</text>
<text x="316.3" y="137.9">5</text>
<text x="329" y="134.3">29</text>
<text x="329" y="137.9">28</text>
<text x="316.3" y="141.4">6</text>
<text x="329" y="141.4">27</text>
<text x="316.3" y="144.9">7</text>
<text x="316.3" y="148.4">8</text>
<text x="329" y="144.9">26</text>
<text x="329" y="148.4">25</text>
<text x="316.3" y="152">9</text>
<text x="316.3" y="155.5">10</text>
<text x="329" y="155.5">23</text>
<text x="329" y="152">24</text>
<text x="316.3" y="159">11</text>
<text x="329" y="159">22</text>
<text x="316.3" y="162.6">12</text>
<text x="316.3" y="166.1">13</text>
<text x="329" y="162.6">21</text>
<text x="329" y="166.1">20</text>
<text x="316.3" y="169.6">14</text>
<text x="316.3" y="173.1">15</text>
<text x="329" y="173.1">18</text>
<text x="329" y="169.6">19</text>
<text x="316.3" y="176.7">16</text>
<text x="329" y="176.7">17</text>
</g>
<g font-size="2.5" fill="#00f">
<text x="65.5" y="42.6">1</text>
<text x="65.5" y="46.1">2</text>
<text x="69.5" y="44">A11</text>
<text x="69.5" y="47.6">A12</text>
<text x="84.4" y="44">A10</text>
<text x="86" y="47.6">A9</text>
<text x="91.7" y="42.6">40</text>
<text x="91.7" y="46.1">39</text>
<text x="65.5" y="49.7">3</text>
<text x="65.5" y="53.2">4</text>
<text x="69.5" y="51.1">A13</text>
<text x="86" y="51.1">A8</text>
<text x="91.7" y="49.7">38</text>
<text x="91.7" y="53.2">37</text>
<text x="65.5" y="56.7">5</text>
<text x="69.5" y="54.6">A14</text>
<text x="69.5" y="58.1">A15</text>
<text x="86" y="54.6">A7</text>
<text x="86" y="58.1">A6</text>
<text x="91.7" y="56.7">36</text>
<text x="65.5" y="60.3">6</text>
<text x="65.5" y="63.8">7</text>
<text x="69.5" y="61.7">CLK</text>
<text x="69.5" y="65.2">D4</text>
<text x="86" y="61.7">A5</text>
<text x="86" y="65.2">A4</text>
<text x="91.7" y="60.3">35</text>
<text x="91.7" y="63.8">34</text>
<text x="65.5" y="67.3">8</text>
<text x="65.5" y="70.8">9</text>
<text x="69.5" y="68.7">D3</text>
<text x="86" y="68.7">A3</text>
<text x="91.7" y="67.3">33</text>
<text x="91.7" y="70.8">32</text>
<text x="63.9" y="74.4">10</text>
<text x="63.9" y="77.9">11</text>
<text x="69.5" y="72.2">D5</text>
<text x="69.5" y="75.8">D6</text>
<text x="86" y="72.2">A2</text>
<text x="86" y="75.8">A1</text>
<text x="91.7" y="74.4">31</text>
<text x="91.7" y="77.9">30</text>
<text x="63.9" y="81.4">12</text>
<text x="69.5" y="79.3">VCC</text>
<text x="69.5" y="82.8">D2</text>
<text x="83.6" y="82.8">GND</text>
<text x="86" y="79.3">A0</text>
<text x="91.7" y="81.4">29</text>
<text x="63.9" y="84.9">13</text>
<text x="63.9" y="88.5">14</text>
<text x="69.5" y="86.4">D7</text>
<text x="69.5" y="89.9">D0</text>
<text x="81.5" y="86.4">/RFSH</text>
<text x="84.5" y="89.9">/M1</text>
<text x="91.7" y="84.9">28</text>
<text x="91.7" y="88.5">27</text>
<text x="63.9" y="92">15</text>
<text x="63.9" y="95.5">16</text>
<text x="69.5" y="93.4">D1</text>
<text x="83.2" y="93.4">/RST</text>
<text x="91.7" y="92">26</text>
<text x="91.7" y="95.5">25</text>
<text x="63.9" y="99.1">17</text>
<text x="69.5" y="96.9">/INT</text>
<text x="69.5" y="100.5">/NMI</text>
<text x="79.3" y="96.9">/BUSRQ</text>
<text x="81.4" y="100.5">/WAIT</text>
<text x="91.7" y="99.1">24</text>
<text x="63.9" y="102.6">18</text>
<text x="63.9" y="106.1">19</text>
<text x="69.5" y="104">/HLT</text>
<text x="69.5" y="107.5">/MRQ</text>
<text x="77.8" y="104">/BUSACK</text>
<text x="84" y="107.5">/WR</text>
<text x="91.7" y="102.6">23</text>
<text x="91.7" y="106.1">22</text>
<text x="63.9" y="109.6">20</text>
<text x="69.5" y="111.1">/IORQ</text>
<text x="84.5" y="111.1">/RD</text>
<text x="91.7" y="109.6">21</text>
</g>
</svg>
